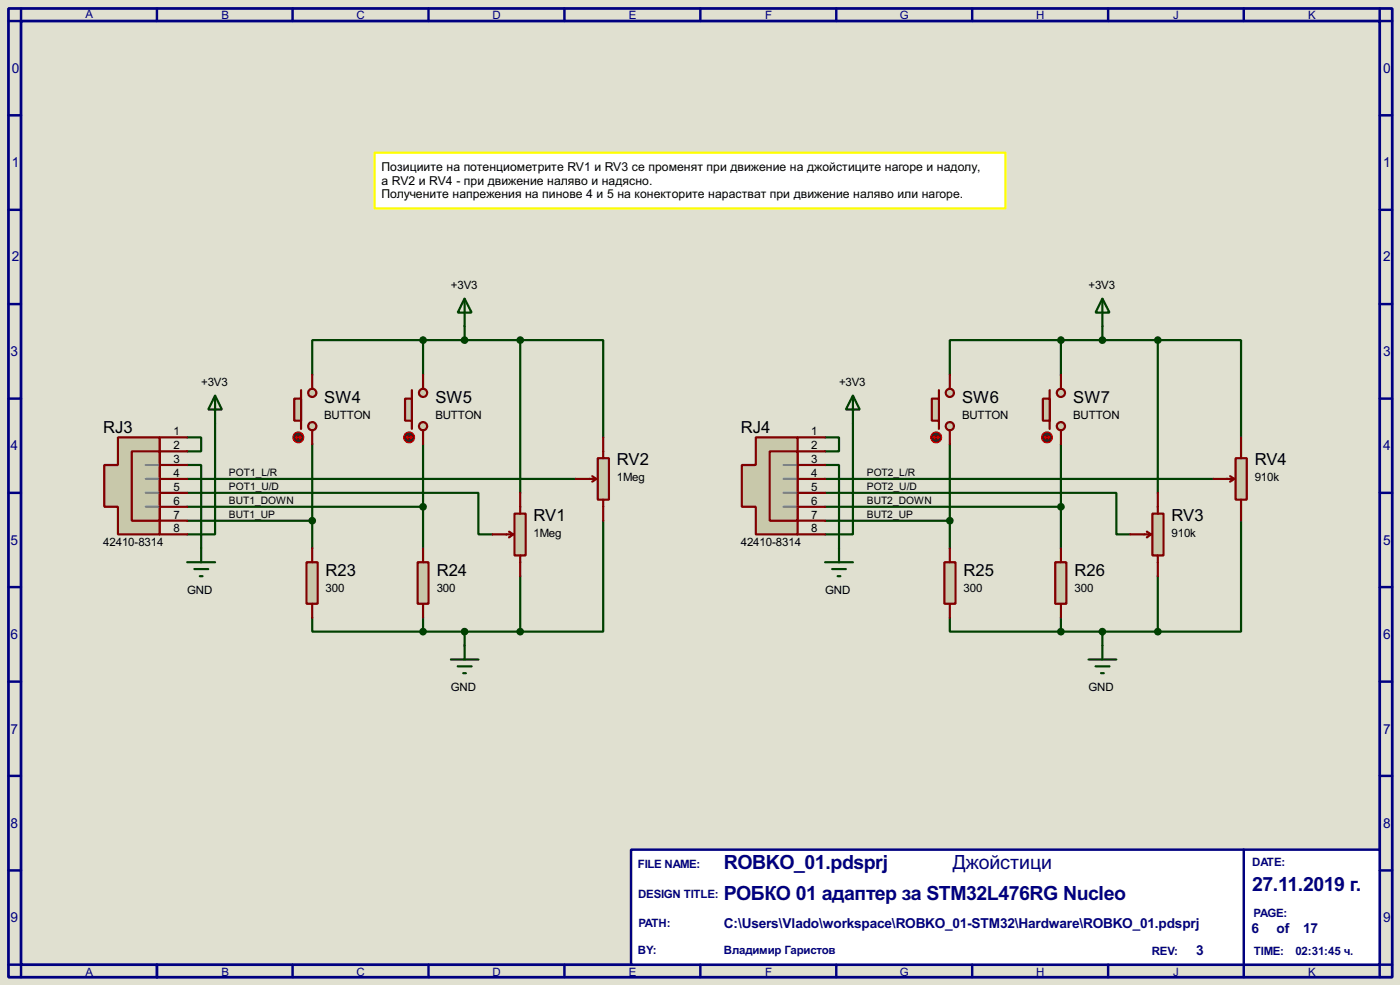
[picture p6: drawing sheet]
<svg xmlns="http://www.w3.org/2000/svg" width="256mm" height="180mm" viewBox="0 0 256 180" stroke-linecap="round" stroke-linejoin="round" font-family="sans-serif">
<path d="M0 0h256.5v180.3h-256.5z" fill="#e0e0d0"/>
<path d="M1.6 1.6h253.5v177.3h-253.5zM3.9 3.9h248.9v172.7h-248.9z" fill="none" stroke="#000080" stroke-width=".5"/>
<path d="M3.9 1.6v2.3h-2.3M28.8 1.6v2.3" fill="none" stroke="#000080" stroke-width=".45"/>
<path d="M115.6 155.5h137.2v21.1h-137.2z" fill="#fff" stroke="#000080" stroke-width=".45"/>
<g fill="none" stroke="#000080" stroke-width=".45">
<path d="M53.6 1.6v2.3M78.5 1.6v2.3M103.4 1.6v2.3M128.3 1.6v2.3M153.2 1.6v2.3M178.1 1.6v2.3M203 1.6v2.3M227.9 1.6v2.3M252.8 1.6v2.3h2.3M1.6 21.1h2.3M1.6 38.4h2.3M252.8 21.1h2.3"/>
<path d="M252.8 38.4h2.3M1.6 55.7h2.3M252.8 55.7h2.3M1.6 73h2.3M252.8 73h2.3M1.6 90.2h2.3M252.8 90.2h2.3M1.6 107.5h2.3M252.8 107.5h2.3M1.6 124.8h2.3M252.8 124.8h2.3M1.6 142h2.3"/>
<path d="M1.6 159.3h2.3M227.9 155.5v23.4M252.8 142h2.3M252.8 159.3h2.3M1.6 176.6h2.3v2.3M28.8 176.6v2.3M53.6 176.6v2.3M78.5 176.6v2.3M103.4 176.6v2.3M128.3 176.6v2.3M153.2 176.6v2.3M178.1 176.6v2.3"/>
<path d="M203 176.6v2.3M255.1 176.6h-2.3v2.3"/>
</g>
<g fill="none" stroke="#004000" stroke-width=".4">
<path d="M85.1 59.7v2.6M202 59.7v2.6M39.4 77.5v20.3h-5.1M77.5 62.3h-20.3v6.3M77.5 62.3h17.8M77.5 62.3v6.3M95.3 62.3h15.2v17.8M95.3 62.3v27.9M156.3 77.5v20.3h-5.1M194.4 62.3h-20.4v6.3M194.4 62.3h17.7M194.4 62.3v6.3"/>
<path d="M212.1 62.3h15.3v17.8M212.1 62.3v27.9M34.3 80.1h2.6v2.5h-2.6M34.3 85.1h2.6v15.3M34.3 90.2h53.4v7.6h2.5M34.3 87.7h71.2M34.3 92.8h43.2M34.3 95.3h22.9M57.2 81.3v19.1M77.5 81.3v19.1M110.5 95.3v20.3h-15.2M151.2 80.1h2.5v2.5h-2.5"/>
<path d="M151.2 85.1h2.5v15.3M151.2 90.2h53.3v7.6h2.6M151.2 87.7h71.1M151.2 92.8h43.2M151.2 95.3h22.8M174 81.3v19.1M194.4 81.3v19.1M227.4 95.3v20.3h-15.3M57.2 113.1v2.5h20.3M77.5 115.6h17.8M77.5 113.1v2.5M85.1 115.6v2.6"/>
<path d="M95.3 105.5v10.1M174 113.1v2.5h20.4M194.4 115.6h17.7M194.4 113.1v2.5M202 115.6v2.6M212.1 105.5v10.1"/>
</g>
<path d="M68.6 28h115.6v10.2h-115.6z" fill="#fff" stroke="#ff0" stroke-width=".4"/>
<path d="M29.3 80.1v17.7" fill="none" stroke="#808080" stroke-width=".4"/>
<g fill="#c8c8aa" stroke="#800000" stroke-width=".4">
<path d="M21.6 80.1h7.7v17.7h-7.7v-5h-2.5v-7.7h2.5z" fill-rule="evenodd"/>
<path d="M24.2 82.6h5.1v12.7h-5.1z" fill-rule="evenodd"/>
</g>
<path d="M26.7 85.1h2.6M26.7 87.7h2.6M26.7 90.2h2.6M26.7 92.8h2.6" fill="none" stroke="#808080" stroke-width=".4"/>
<path d="M29.3 80.1h5M29.3 82.6h5M29.3 85.1h5M29.3 87.7h5M29.3 90.2h5M29.3 92.8h5M29.3 95.3h5M29.3 97.8h5" fill="none" stroke="#800000" stroke-width=".4"/>
<path d="M39.4 72.4l1.3 2.6h-2.5zM39.4 72.4v5.1M34.3 102.9h5.1M35.6 104.2h2.6M36.6 105.5h.5M36.9 100.4v2.5" fill="none" stroke="#004000" stroke-width=".4"/>
<path d="M94.3 94h2v7.7h-2z" fill="#c8c8aa" stroke="#800000" stroke-width=".4"/>
<path d="M90.2 97.8h3.8M93.3 97.3l.7 .5M94 97.8l-.7 .6M95.3 90.2v3.8M95.3 101.7v3.8" fill="none" stroke="#800000" stroke-width=".4"/>
<circle cx="77.5" cy="115.6" r=".5" fill="#004000" stroke="#004000" stroke-width=".4"/>
<path d="M109.5 83.9h2.1v7.6h-2.1z" fill="#c8c8aa" stroke="#800000" stroke-width=".4"/>
<path d="M105.5 87.7h3.8M108.5 87.2l.8 .5M109.3 87.7l-.8 .5M110.5 80.1v3.8M110.5 91.5v3.8" fill="none" stroke="#800000" stroke-width=".4"/>
<g fill="#004000" stroke="#004000" stroke-width=".4">
<circle cx="95.3" cy="115.6" r=".5"/>
<circle cx="85.1" cy="115.6" r=".5"/>
<circle cx="77.5" cy="62.3" r=".5"/>
<circle cx="85.1" cy="62.3" r=".5"/>
</g>
<path d="M85.1 54.7l1.3 2.5h-2.5zM85.1 54.7v5M85.1 118.2v2.5M82.6 120.7h5.1M83.9 122h2.5M84.9 123.2h.5" fill="none" stroke="#004000" stroke-width=".4"/>
<path d="M146.1 80.1v17.7" fill="none" stroke="#808080" stroke-width=".4"/>
<g fill="#c8c8aa" stroke="#800000" stroke-width=".4">
<path d="M138.5 80.1h7.6v17.7h-7.6v-5h-2.6v-7.7h2.6z" fill-rule="evenodd"/>
<path d="M141 82.6h5.1v12.7h-5.1z" fill-rule="evenodd"/>
</g>
<path d="M143.6 85.1h2.5M143.6 87.7h2.5M143.6 90.2h2.5M143.6 92.8h2.5" fill="none" stroke="#808080" stroke-width=".4"/>
<path d="M146.1 80.1h5.1M146.1 82.6h5.1M146.1 85.1h5.1M146.1 87.7h5.1M146.1 90.2h5.1M146.1 92.8h5.1M146.1 95.3h5.1M146.1 97.8h5.1" fill="none" stroke="#800000" stroke-width=".4"/>
<path d="M156.3 72.4l1.2 2.6h-2.5zM156.3 72.4v5.1M151.2 102.9h5.1M152.5 104.2h2.5M153.5 105.5h.5M153.7 100.4v2.5" fill="none" stroke="#004000" stroke-width=".4"/>
<path d="M211.1 94h2.1v7.7h-2.1z" fill="#c8c8aa" stroke="#800000" stroke-width=".4"/>
<path d="M207.1 97.8h3.8M210.1 97.3l.8 .5M210.9 97.8l-.8 .6M212.1 90.2v3.8M212.1 101.7v3.8" fill="none" stroke="#800000" stroke-width=".4"/>
<circle cx="194.3" cy="115.6" r=".5" fill="#004000" stroke="#004000" stroke-width=".4"/>
<path d="M226.4 83.9h2v7.6h-2z" fill="#c8c8aa" stroke="#800000" stroke-width=".4"/>
<path d="M222.3 87.7h3.8M225.4 87.2l.7 .5M226.1 87.7l-.7 .5M227.4 80.1v3.8M227.4 91.5v3.8" fill="none" stroke="#800000" stroke-width=".4"/>
<g fill="#004000" stroke="#004000" stroke-width=".4">
<circle cx="212.1" cy="115.6" r=".5"/>
<circle cx="201.9" cy="115.6" r=".5"/>
<circle cx="194.3" cy="62.3" r=".5"/>
<circle cx="201.9" cy="62.3" r=".5"/>
</g>
<path d="M202 54.7l1.3 2.5h-2.6zM202 54.7v5M202 118.2v2.5M199.4 120.7h5.1M200.7 122h2.6M201.7 123.2h.5" fill="none" stroke="#004000" stroke-width=".4"/>
<g fill="#c8c8aa" stroke="#800000" stroke-width=".4">
<circle cx="57.2" cy="78" r=".75"/>
<circle cx="57.2" cy="71.9" r=".75"/>
</g>
<path d="M55.2 71.4v7.1" fill="none" stroke="#800000" stroke-width=".4"/>
<path d="M53.9 73h1.3v4h-1.3z" fill="#c8c8aa" stroke="#800000" stroke-width=".4"/>
<path d="M57.2 68.6v2.6M57.2 78.8v2.5" fill="none" stroke="#800000" stroke-width=".4"/>
<circle cx="54.6" cy="80.1" r="1" fill="#400000" stroke="#f00" stroke-width=".2"/>
<path d="M54.4 79.8l-.2 .3M54.9 79.8l.3 .3M54.2 80.1h1M54.2 80.1l.2 .2M55.2 80.1l-.3 .2" fill="none" stroke="#f00" stroke-width=".2"/>
<path d="M56.2 102.9h2v7.6h-2z" fill="#c8c8aa" stroke="#800000" stroke-width=".4"/>
<path d="M57.2 100.4v2.5M57.2 110.5v2.6" fill="none" stroke="#800000" stroke-width=".4"/>
<g fill="#c8c8aa" stroke="#800000" stroke-width=".4">
<circle cx="77.5" cy="78" r=".75"/>
<circle cx="77.5" cy="71.9" r=".75"/>
</g>
<path d="M75.5 71.4v7.1" fill="none" stroke="#800000" stroke-width=".4"/>
<path d="M74.2 73h1.3v4h-1.3z" fill="#c8c8aa" stroke="#800000" stroke-width=".4"/>
<path d="M77.5 68.6v2.6M77.5 78.8v2.5" fill="none" stroke="#800000" stroke-width=".4"/>
<circle cx="74.9" cy="80.1" r="1" fill="#400000" stroke="#f00" stroke-width=".2"/>
<path d="M74.7 79.8l-.2 .3M75.2 79.8l.3 .3M74.5 80.1h1M74.5 80.1l.2 .2M75.5 80.1l-.3 .2" fill="none" stroke="#f00" stroke-width=".2"/>
<path d="M76.5 102.9h2v7.6h-2z" fill="#c8c8aa" stroke="#800000" stroke-width=".4"/>
<path d="M77.5 100.4v2.5M77.5 110.5v2.6" fill="none" stroke="#800000" stroke-width=".4"/>
<g fill="#004000" stroke="#004000" stroke-width=".4">
<circle cx="77.5" cy="92.8" r=".5"/>
<circle cx="57.2" cy="95.3" r=".5"/>
</g>
<path d="M173 102.9h2.1v7.6h-2.1z" fill="#c8c8aa" stroke="#800000" stroke-width=".4"/>
<path d="M174 100.4v2.5M174 110.5v2.6" fill="none" stroke="#800000" stroke-width=".4"/>
<g fill="#c8c8aa" stroke="#800000" stroke-width=".4">
<circle cx="174" cy="78" r=".75"/>
<circle cx="174" cy="71.9" r=".75"/>
</g>
<path d="M172 71.4v7.1" fill="none" stroke="#800000" stroke-width=".4"/>
<path d="M170.7 73h1.3v4h-1.3z" fill="#c8c8aa" stroke="#800000" stroke-width=".4"/>
<path d="M174 68.6v2.6M174 78.8v2.5" fill="none" stroke="#800000" stroke-width=".4"/>
<circle cx="171.5" cy="80.1" r="1" fill="#400000" stroke="#f00" stroke-width=".2"/>
<path d="M171.3 79.8l-.3 .3M171.8 79.8l.2 .3M171 80.1h1M171 80.1l.3 .2M172 80.1l-.2 .2" fill="none" stroke="#f00" stroke-width=".2"/>
<circle cx="174" cy="95.3" r=".5" fill="#004000" stroke="#004000" stroke-width=".4"/>
<path d="M193.3 102.9h2.1v7.6h-2.1z" fill="#c8c8aa" stroke="#800000" stroke-width=".4"/>
<path d="M194.4 100.4v2.5M194.4 110.5v2.6" fill="none" stroke="#800000" stroke-width=".4"/>
<g fill="#c8c8aa" stroke="#800000" stroke-width=".4">
<circle cx="194.3" cy="78" r=".75"/>
<circle cx="194.3" cy="71.9" r=".75"/>
</g>
<path d="M192.3 71.4v7.1" fill="none" stroke="#800000" stroke-width=".4"/>
<path d="M191.1 73h1.2v4h-1.2z" fill="#c8c8aa" stroke="#800000" stroke-width=".4"/>
<path d="M194.4 68.6v2.6M194.4 78.8v2.5" fill="none" stroke="#800000" stroke-width=".4"/>
<circle cx="191.8" cy="80.1" r="1" fill="#400000" stroke="#f00" stroke-width=".2"/>
<path d="M191.6 79.8l-.3 .3M192.1 79.8l.2 .3M191.3 80.1h1M191.3 80.1l.3 .2M192.3 80.1l-.2 .2" fill="none" stroke="#f00" stroke-width=".2"/>
<g fill="#004000" stroke="#004000" stroke-width=".4">
<circle cx="194.3" cy="92.8" r=".5"/>
<circle cx="95.3" cy="62.3" r=".5"/>
<circle cx="212.1" cy="62.3" r=".5"/>
</g>
<g font-size="4" fill="#000080">
<text x="132.6" y="159.1">ROBKO_01.pdsprj</text>
<text x="174.6" y="159.1">Джойстици</text>
<text x="132.6" y="164.8">РОБКО 01 адаптер за STM32L476RG Nucleo</text>
<text x="229.4" y="163.1">27.11.2019 г.</text>
</g>
<g font-size="3.4">
<text x="59.4" y="73.7">SW4</text>
<text x="79.8" y="73.7">SW5</text>
<text x="176.3" y="73.7">SW6</text>
<text x="196.6" y="73.7">SW7</text>
<text x="18.9" y="79.3">RJ3</text>
<text x="135.7" y="79.3">RJ4</text>
<text x="113" y="85.2">RV2</text>
<text x="229.9" y="85.2">RV4</text>
<text x="97.8" y="95.3">RV1</text>
<text x="214.6" y="95.3">RV3</text>
<text x="59.7" y="105.5">R23</text>
<text x="80" y="105.5">R24</text>
<text x="176.5" y="105.5">R25</text>
<text x="196.8" y="105.5">R26</text>
</g>
<g font-size="2.8" fill="#000080">
<text x="2.2" y="13.4">0</text>
<text x="253.4" y="13.4">0</text>
<text x="2.2" y="30.6">1</text>
<text x="253.4" y="30.6">1</text>
<text x="2.2" y="47.9">2</text>
<text x="253.4" y="47.9">2</text>
<text x="1.9" y="65.2">3</text>
<text x="253.4" y="65.2">3</text>
<text x="1.9" y="82.4">4</text>
<text x="253.4" y="82.4">4</text>
<text x="1.9" y="99.7">5</text>
<text x="253.4" y="99.7">5</text>
<text x="1.9" y="117">6</text>
<text x="253.4" y="117">6</text>
<text x="1.9" y="134.3">7</text>
<text x="253.4" y="134.3">7</text>
<text x="1.9" y="151.5">8</text>
<text x="253.4" y="151.5">8</text>
<text x="1.9" y="168.8">9</text>
<text x="132.6" y="169.8">C:\Users\Vlado\workspace\ROBKO_01-STM32\Hardware\ROBKO_01.pdsprj</text>
<text x="229.3" y="170.8">6</text>
<text x="233.9" y="170.8">of</text>
<text x="238.7" y="170.8">17</text>
<text x="253.4" y="168.8">9</text>
<text x="219.1" y="174.9">3</text>
</g>
<g font-size="2.5">
<text x="69.9" y="33.8">а RV2 и RV4 - при движение наляво и надясно.</text>
<text x="69.9" y="31.2">Позициите на потенциометрите RV1 и RV3 се променят при движение на джойстиците нагоре и надолу,</text>
<text x="69.9" y="36.3">Получените напрежения на пинове 4 и 5 на конекторите нарастват при движение наляво или нагоре.</text>
</g>
<g font-size="2.4" fill="#000080">
<text x="15.7" y="3.2">A</text>
<text x="40.6" y="3.5">B</text>
<text x="65.3" y="3.5">C</text>
<text x="90.2" y="3.5">D</text>
<text x="115.2" y="3.5">E</text>
<text x="140.2" y="3.5">F</text>
<text x="164.9" y="3.5">G</text>
<text x="189.8" y="3.5">H</text>
<text x="214.9" y="3.5">J</text>
<text x="239.7" y="3.5">K</text>
<text x="116.9" y="158.9">FILE NAME:</text>
<text x="229.4" y="158.4">DATE:</text>
<text x="116.9" y="164.3">DESIGN TITLE:</text>
<text x="229.7" y="167.8">PAGE:</text>
<text x="117" y="169.7">PATH:</text>
<text x="15.7" y="178.6">A</text>
<text x="40.6" y="178.6">B</text>
<text x="65.3" y="178.6">C</text>
<text x="90.2" y="178.6">D</text>
<text x="115.2" y="178.6">E</text>
<text x="116.9" y="174.7">BY:</text>
<text x="132.6" y="174.7">Владимир Гаристов</text>
<text x="140.2" y="178.6">F</text>
<text x="164.9" y="178.6">G</text>
<text x="189.8" y="178.6">H</text>
<text x="211" y="174.7">REV:</text>
<text x="214.9" y="178.6">J</text>
<text x="229.7" y="174.7">TIME:</text>
<text x="237.3" y="174.7">02:31:45 ч.</text>
<text x="239.7" y="178.6">K</text>
</g>
<g font-size="2.4">
<text x="82.6" y="52.8">+3V3</text>
<text x="199.4" y="52.8">+3V3</text>
<text x="36.9" y="70.6">+3V3</text>
<text x="153.7" y="70.6">+3V3</text>
<text x="59.4" y="76.7">BUTTON</text>
<text x="79.8" y="76.7">BUTTON</text>
<text x="176.3" y="76.7">BUTTON</text>
<text x="196.6" y="76.7">BUTTON</text>
<text x="31.8" y="79.7">1</text>
<text x="31.8" y="82.2">2</text>
<text x="148.6" y="79.7">1</text>
<text x="148.6" y="82.2">2</text>
<text x="31.8" y="84.7">3</text>
<text x="31.8" y="87.3">4</text>
<text x="31.8" y="89.8">5</text>
<text x="113" y="88.1">1Meg</text>
<text x="148.6" y="84.7">3</text>
<text x="148.6" y="87.3">4</text>
<text x="148.6" y="89.8">5</text>
<text x="229.9" y="88.1">910k</text>
<text x="31.8" y="92.4">6</text>
<text x="31.8" y="94.9">7</text>
<text x="148.6" y="92.4">6</text>
<text x="148.6" y="94.9">7</text>
<text x="18.9" y="99.9">42410-8314</text>
<text x="31.8" y="97.4">8</text>
<text x="97.8" y="98.2">1Meg</text>
<text x="135.7" y="99.9">42410-8314</text>
<text x="148.6" y="97.4">8</text>
<text x="214.6" y="98.2">910k</text>
<text x="34.3" y="108.7">GND</text>
<text x="59.7" y="108.4">300</text>
<text x="80" y="108.4">300</text>
<text x="151.2" y="108.7">GND</text>
<text x="176.5" y="108.4">300</text>
<text x="196.8" y="108.4">300</text>
<text x="82.6" y="126.5">GND</text>
<text x="199.4" y="126.5">GND</text>
</g>
<g font-size="2.1">
<text x="42" y="89.6">POT1_U/D</text>
<text x="42" y="87.1">POT1_L/R</text>
<text x="158.8" y="89.6">POT2_U/D</text>
<text x="158.8" y="87.1">POT2_L/R</text>
<text x="42" y="92.2">BUT1_DOWN</text>
<text x="42" y="94.8">BUT1_UP</text>
<text x="158.8" y="94.8">BUT2_UP</text>
<text x="158.8" y="92.2">BUT2_DOWN</text>
</g>
</svg>
